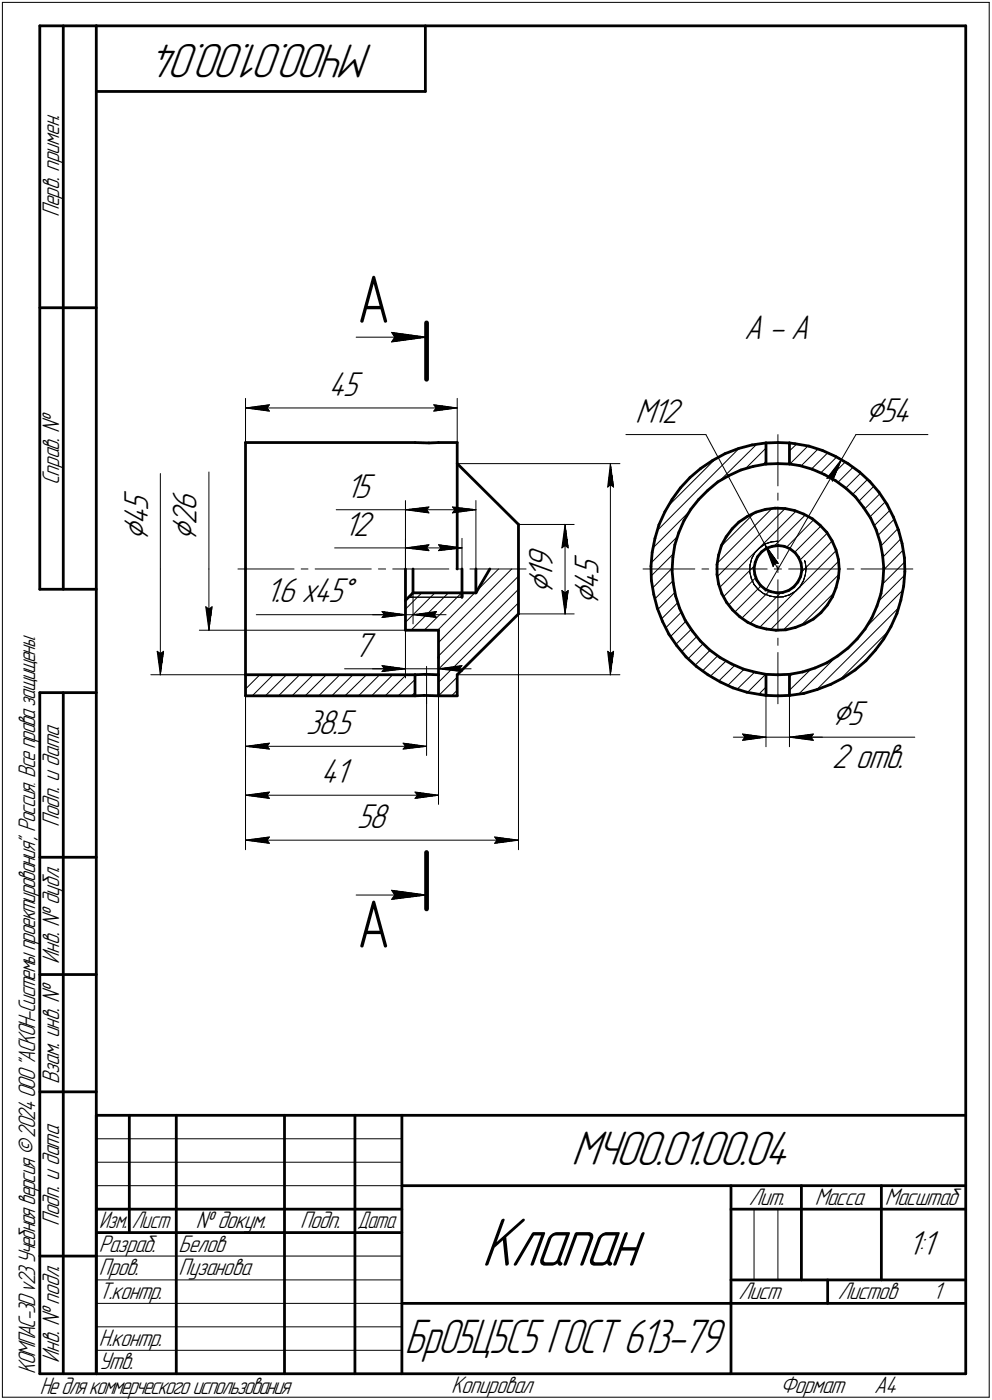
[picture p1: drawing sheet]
<svg xmlns="http://www.w3.org/2000/svg" width="211mm" height="298mm" viewBox="0 0 211 298" stroke-linecap="round" stroke-linejoin="round" font-family="sans-serif">
<g fill="none" stroke="#000" stroke-width=".21">
<path d="M.5 .5v297zM.5 .5h210zM210.5 .5v297zM75.8 71.8h15zM83.3 72.8l7.5-1zM83.3 70.8l.7 1zM83.3 70.8l7.5 1zM84 71.8l-.7 1zM52.2 86.9l5.1-.7zM52.2 86.9l5.1 .6zM52.2 86.9h45.1zM52.2 84.8v9.4z"/>
<path d="M56.8 86.9l.5 .6zM57.3 86.2l-.5 .7zM92.3 87.5l5-.6zM92.3 86.2l.5 .7zM92.3 86.2l5 .7zM92.8 86.9l-.5 .6zM97.3 98.7h34.6zM97.3 84.8v9.4zM129.9 98.7l.7 5zM129.9 98.7l-.6 5zM129.9 98.7v45zM133.2 92.5h17z"/>
<path d="M149.1 99.7l2.5-1.7zM150.2 92.5l12.5 23.4zM151.6 98l2.7-1.4zM154.3 96.6l2.8-1.1zM157.1 95.5l2.9-.8zM157.2 95.5l-17.3 17.4zM158.6 99.8l4.4-4.4zM160 94.7l3-.4zM163 98.2l-.7 .8zM165.5 92.5v11zM165.5 94.2l3.1 .2zM168 96l1.5-1.4z"/>
<path d="M168.1 98.8l3.8-3.8zM168.6 94.4l2.9 .5zM170.3 99.3l3.8-3.7zM171.5 94.9l2.9 .8zM172.6 99.9l3.6-3.5zM174.4 95.7l2.8 1.2zM177.2 96.9l2.6 1.4zM177.3 96.9l.7 .3zM178 97.2l2.5 1.5zM179.1 97.8l-2 4.6zM179.1 97.8l-3.2 4.1zM179.1 97.8l-16.3 28.1z"/>
<path d="M179.8 98.3l1 .6zM180.5 98.7l2.5 1.9zM182.1 92.5l-3 5.3zM182.1 92.5h15.3zM34.1 100.8v20.4zM44.4 100.5v20.7zM71.2 116.7h15.1zM71.5 108.5h14.8zM86.3 116.7l5-.7zM86.3 116.7l5 .6zM86.3 116.7h12zM86.3 114.6v6.6z"/>
<path d="M86.3 108.5l5-.6zM86.3 108.5l5 .7zM86.3 108.5h15zM86.3 106.6v14.6zM90.8 116.7l.5 .6zM90.8 108.5l.5 .7zM91.3 116l-.5 .7zM91.3 107.9l-.5 .6zM93.3 117.3l5-.6zM93.3 116l.5 .7zM93.3 116l5 .7zM93.8 116.7l-.5 .6z"/>
<path d="M96.3 109.2l5-.7zM96.3 107.9l.5 .6zM96.3 107.9l5 .6zM96.8 108.5l-.5 .7zM98.3 114.6v6.6zM101.3 106.6v14.6zM110.3 111.7h11.9zM119.5 116.7l.7-.5zM120.2 111.7l.7 5zM120.2 116.2l.7 .5zM120.2 111.7l-.7 5zM120.2 111.7v19z"/>
<path d="M129.3 103.7l.6-.5zM129.9 103.2l.7 .5zM138.6 119.8l5.5-5.5zM138.8 117.6l-.3 3zM138.9 116.7l7.9-7.9zM139.4 114.6l-.6 3zM140.2 111.8l-.8 2.8zM141.5 109l-1.3 2.8zM142.1 107.9l10-10.1zM143 106.3l-1.5 2.7zM144.8 103.9l-1.8 2.4zM146.8 101.7l2.3-2z"/>
<path d="M146.8 101.7l-2 2.2zM152.6 120l11.7-11.7zM153.1 102.4l7.9-7.7zM153.6 116.2l6.9-7zM159.9 119l-.3 1.3zM160.6 117.7l-.7 1.3zM161.6 116.7l1.2-.9zM161.6 116.7l-1 1zM162.7 115.9l2.9 4.1zM162.7 115.9l1.8 4.7zM162.7 115.9l2.8 5.3zM162.8 115.8l1.3-.4z"/>
<path d="M164.1 115.4l1.4-.2zM164.8 119.9l.8 .1zM164.8 119.9l-.3 .7zM164.8 116.2l6.6-6.6zM165.5 107.9v11.1zM165.5 105v1.5zM167 108.3l-14.3 14.5zM169.1 117.6l5.6-5.6zM170.2 119.3l5.8-5.8zM171.2 119.4l.1 .1zM171.3 119.5l.2 1.4zM173.1 110.7l-5.7 5.8z"/>
<path d="M174.7 100.7l3.4-3.4zM175.9 101.9l.9-.2zM176.6 101.6l3.2-3.2zM176.8 101.7l.3 .7zM177 115.2l-6.5 6.6zM177.9 117.3l-16.3 16.3zM178.3 102.7l3.2-3.2zM178.4 119.5l-14.5 14.6zM179.9 104l3.2-3.2zM182.7 106.8l3.2-3.3zM183 100.6l2.2 2zM184.6 102.1l-3.2 3.2z"/>
<path d="M185.1 110.1l3.3-3.3zM185.2 102.6l1.9 2.4zM186 111.9l3.4-3.3zM186.9 114l3.4-3.5zM187.1 105l1.7 2.4zM187.2 105.2l-3.2 3.2zM188.8 107.4l1.4 2.8zM190.2 110.2l1.1 2.8zM191.1 112.5l-3.6 3.7zM191.3 113l.7 2.9zM191.7 114.7l-3.8 3.9zM192 115.9l.4 3z"/>
<path d="M192.2 117.1l-4.2 4.2zM192.4 118.9l.1 3zM33.4 138.7l.7 5zM33.4 138.7l.7 .5zM34.1 139.2l.7-.5zM34.1 121.2v22.5zM34.8 138.7l-.7 5zM42.4 134.2h43.9zM43.8 129.2l.6 5zM43.8 129.2l.6 .5zM44.4 129.7l.7-.5zM44.4 121.2v13z"/>
<path d="M45.1 129.2l-.7 5zM50.6 121.2h12zM54.5 130.9h31.8zM64.1 121.2h1.4zM67.1 121.2h11.9zM79.2 130.9h7.1zM80.5 121.2h1.5zM81.3 130.2l5 .7zM81.3 130.2l.5 .7zM81.3 131.5l5-.6zM81.8 130.9l-.5 .6zM83.6 121.2h11.9z"/>
<path d="M86.3 134.2v10.2zM86.3 130.9h1.6zM86.3 127.8v5zM86.3 132.5l6.2-6.3zM86.3 129.7l3.4-3.5zM87 127.2h11.3zM87 127.2h.9zM87.5 134.2l7.9-8zM87.9 130.9l5 .6zM87.9 130.9l5-.7zM87.9 130.9h7zM87.9 126.2v6.6z"/>
<path d="M90.3 134.2l7.9-8zM92.4 130.9l.5 .6zM92.9 130.2l-.5 .7zM93.3 140v31.3zM93.3 140v4.4zM93.3 139.7l17-17zM97 121.2h1.5zM100 121.2h11.9zM101 126.2l-7.9 8zM106.1 121.2l-4.5 4.4zM108.9 121.2l-15.6 15.6zM110.3 130.7v50.2z"/>
<path d="M110.3 130.7h11.9zM119.5 125.7l.7 5zM119.5 125.7l.7 .5zM120.2 126.2l.7-.5zM120.9 125.7l-.7 5zM129.3 138.7l.6 5zM129.3 138.7l.6 .5zM129.9 139.2l.7-.5zM130.6 138.7l-.7 5zM136.8 121.2h11zM138.5 120.6l.1 3zM138.6 123.6l.5 3z"/>
<path d="M138.6 122.6l4.7-4.7zM139.1 126.6l.8 2.9zM139.3 127.6l3.9-3.9zM139.9 129.5l1.1 2.8zM140 129.8l3.6-3.6zM140.7 131.8l3.5-3.4zM141 132.3l1.3 2.7zM141.6 133.7l3.3-3.3zM142.3 135l1.7 2.5zM142.7 135.6l3.3-3.4zM143 121l-4.1 4.2zM143.8 137.2l3.3-3.2z"/>
<path d="M144 137.5l2 2.4zM145 138.8l3.3-3.2zM146 139.9l2.2 2zM149.4 121.2h1.4zM152.3 121.2h10.9zM153.2 125.1l16.2-16.3zM153.9 127.1l6.6-6.6zM156.3 130.4l5.7-5.7zM157.8 131.7l5.9-5.8zM159.5 121.8l.4 1.3zM159.6 120.3l-.1 1.5zM159.6 132.8l6.5-6.6z"/>
<path d="M159.9 123.1l.5 1.4zM160.4 124.5l1 1.1zM160.8 123l-5.8 5.9zM161.4 125.6l1.1 .8zM162.5 126.4l1.3 .5zM163.8 126.9l1.4 .3zM164.8 121.2h1.5zM165.2 127.2l1.4-.1zM165.5 138.9v11zM165.5 135.9v1.5zM165.5 123.4v11zM165.5 120.5v1.4z"/>
<path d="M166.6 127.1l1.4-.4zM167.8 121.2h10.9zM168 126.7l1.2-.8zM169.2 125.9l1-.9zM170.4 133.2l7.1-7zM170.9 123.7l-.7 1.3zM171.4 122.3l-.5 1.4zM171.5 120.9l-.1 1.4zM178.5 122.3l-11.8 11.8zM180.3 121.2h1.4zM183.2 121.2h11zM186.2 138.6l-2.1 2.2z"/>
<path d="M186.9 128l5.5-5.5zM187.8 124.4l4.6-4.7zM188 136.1l-1.8 2.5zM189.6 133.5l-1.6 2.6zM190.8 130.8l-1.2 2.7zM191.7 127.9l-.9 2.9zM192.1 125.6l-7.7 7.8zM192.3 125l-.6 2.9zM192.5 121.9l-.2 3.1zM32.1 143.7h20.1zM52.2 143.7v37.2zM52.2 143.7v27.6z"/>
<path d="M52.2 158.9l5.1-.7zM52.2 158.9l5.1 .6zM52.2 158.9h38.6zM52.2 148.2v12.7zM52.2 146.7l3.1-3zM52.2 143.9l.3-.2zM53.7 148.2l4.5-4.5zM56.5 148.2l4.5-4.5zM56.8 158.9l.5 .6zM57.3 158.2l-.5 .7zM59.3 148.2l4.5-4.5zM62.1 148.2l4.5-4.5z"/>
<path d="M64.9 148.2l4.5-4.5zM67.8 148.2l4.5-4.5zM70.6 148.2l4.5-4.5zM73.3 142.4h13zM73.4 148.2l4.6-4.5zM76.3 148.2l4.5-4.5zM79.1 148.2l4.5-4.5zM79.2 142.4h7.1zM81.3 141.7l5 .7zM81.3 141.7l.5 .7zM81.3 143l5-.6zM81.8 142.4l-.5 .6z"/>
<path d="M82 148.2l4.4-4.5zM84.8 148.2l3.5-3.5zM85.8 159.5l5-.6zM85.8 158.2l.5 .7zM85.8 158.2l5 .7zM86.3 142.4h7zM86.3 158.9l-.5 .6zM87.5 148.2l.8-.7zM90.8 141.9v8zM90.8 148.2v12.7zM93.3 142.4l5 .6zM93.3 142.4l5-.7z"/>
<path d="M93.3 142.4h6.9zM93.3 148.2l4-4zM93.3 145.3l17-16.9zM93.3 142.5l17-17zM96.1 148.2l1.2-1.2zM97.3 143.7h34.6zM97.8 142.4l.5 .6zM98.3 141.7l-.5 .7zM146.5 140.2l3.1-3.1zM147.9 141.6l3.2-3.2zM148.2 141.9l2.4 1.8zM149.4 142.9l3.3-3.2z"/>
<path d="M150.6 143.7l2.6 1.5zM151.1 144l3.3-3.2zM152.9 145l3.4-3.3zM153.2 145.2l2.8 1.3zM154.9 146l3.4-3.5zM156 146.5l2.9 .9zM156 157h7zM156.9 146.7l3.7-3.6zM158 156.3l5 .7zM158 156.3l.5 .7zM158 157.6l5-.6zM158.5 157l-.5 .6z"/>
<path d="M158.9 147.4l3 .5zM159.1 147.4l3.9-3.9zM161.5 147.8l1.5-1.5zM161.9 147.9l2.9 .3zM163 157h5zM163 148.1v10.9zM164.8 148.2l3.1-.1zM167.9 148.1l3-.4zM168 157l5.1 .6zM168 157l5.1-.7zM168 157h7zM168 148.1v10.9z"/>
<path d="M168 157h26.6zM168 147l4.4-4.3zM168.7 143.4l-.7 .7zM170 147.7l7.7-7.7zM170.9 147.7l2.9-.8zM172.6 157l.5 .6zM173.1 156.3l-.5 .7zM173.7 146.9l17.6-17.5zM173.8 146.9l2.8-1.1zM176.6 145.8l2.7-1.4zM178.7 144.7l10.4-10.3zM179.3 144.4l2.5-1.7z"/>
<path d="M181.8 142.7l2.3-1.9zM52.2 178.9l5.1-.7zM52.2 178.9l5.1 .7zM52.2 178.9h58.1zM52.2 169.3l5.1-.6zM52.2 169.3l5.1 .7zM52.2 169.3h41.1zM56.8 178.9l.5 .7zM56.8 169.3l.5 .7zM57.3 178.2l-.5 .7zM57.3 168.7l-.5 .6zM88.3 170l5-.7z"/>
<path d="M88.3 168.7l.5 .6zM88.3 168.7l5 .6zM88.8 169.3l-.5 .7zM105.2 179.6l5.1-.7zM105.2 178.2l.5 .7zM105.2 178.2l5.1 .7zM105.7 178.9l-.5 .7zM75.8 190.6h15zM83.3 191.5l7.5-.9zM83.3 189.6l.7 1zM83.3 189.6l7.5 1zM84 190.6l-.7 .9z"/>
<path d="M20.5 247.5h65zM20.5 252.5h65zM20.5 242.5h65zM160.4 257.5v15zM165.5 257.5v15zM20.5 267.5h65zM20.5 272.5h65zM20.5 277.5h65zM.5 297.5h210zM20.5 282.5h65zM20.5 287.5h65z"/>
</g>
<g fill="none" stroke="#000" stroke-width=".59">
<path d="M8.5 5.5v120zM8.5 5.5h12zM13.5 5.5v120zM20.5 5.5v287zM20.5 5.5h185zM20.5 19.5h70zM90.5 5.5v14zM205.5 5.5v287zM8.5 65.5h12zM52.2 94.2h36.1zM52.2 94.2v27zM88.3 94.2l3 .1z"/>
<path d="M91.3 94.3l2-.1zM93.3 94.2h4zM97.3 98.7l13 13zM97.3 94.2v27zM149.1 99.7l2.5-1.7zM151.6 98l2.7-1.4zM154.3 96.6l2.8-1.1zM157.1 95.5l2.9-.8zM160 94.7l3-.4zM160.3 99.3l2.7-.5zM163 94.3l2.5-.1zM163 98.8l2.5-.1z"/>
<path d="M163 94.3v4.5zM165.5 98.7l2.5 .1zM165.5 94.2l2.5 .1zM168 98.8l2.2 .3zM168 94.3l1.2 .2zM168 94.3v4.5zM169.2 94.5l2.9 .5zM170.2 99.1l2.6 .8zM172.1 95l2.9 .9zM172.8 99.9l2.5 1.1zM175 95.9l2.8 1.3zM177.8 97.2l2.6 1.5z"/>
<path d="M180.4 98.7l2.5 1.8zM110.3 111.7v9.5zM138.8 117.6l-.3 3zM139.4 114.6l-.6 3zM140.2 111.8l-.8 2.8zM141.5 109l-1.3 2.8zM143 106.3l-1.5 2.7zM143.2 118.7l-.2 2.8zM143.6 116l-.4 2.7zM144.4 113.4l-.8 2.6zM144.8 103.9l-1.8 2.4zM145.5 110.8l-1.1 2.6z"/>
<path d="M146.8 101.7l2.3-2zM146.8 101.7l-2 2.2zM147 108.5l-1.5 2.3zM148.7 106.3l-1.7 2.2zM150.6 104.4l2.1-1.8zM150.6 104.4l-1.9 1.9zM152.7 102.6l2.4-1.3zM152.9 118.2l-.3 2zM153.5 116.2l-.6 2zM154.5 114.3l-1 1.9zM155.1 101.3l2.5-1.2zM155.8 112.6l-1.3 1.7z"/>
<path d="M157.2 111.2l1.8-1.2zM157.2 111.2l-1.4 1.4zM157.6 100.1l2.7-.8zM159 110l1.9-.9zM160.7 119.7l-.3 1.4zM160.9 109.1l2-.6zM161.2 118.5l-.5 1.2zM162.1 117.5l1-.7zM162.1 117.5l-.9 1zM162.9 108.5l2-.3zM163.1 116.8l1.2-.5zM164.3 116.3l1.3-.1z"/>
<path d="M164.9 108.2l2.1 .1zM165.6 116.2l1.3 .1zM166.9 116.3l1.2 .5zM167 108.3l2.1 .4zM168.1 116.8l1.1 .9zM169.1 108.7l1.9 .8zM169.2 117.7l.7 1zM169.9 118.7l.5 1.2zM170.4 119.9l.2 1.3zM171 109.5l1.9 1zM172.9 110.5l1.6 1.3zM174.5 111.8l1.4 1.6z"/>
<path d="M175.3 101l2.5 1.4zM175.9 113.4l1.1 1.7zM177 115.1l.9 2zM177.8 102.4l2.2 1.6zM177.9 117.1l.5 2zM178.4 119.1l.2 2.1zM180 104l2 1.8zM182 105.8l1.7 2.2zM182.9 100.5l2.2 2zM183.7 108l1.6 2.3zM185.1 102.5l1.9 2.3zM185.3 110.3l1.1 2.6z"/>
<path d="M186.4 112.9l.9 2.6zM187 104.8l1.7 2.6zM187.3 115.5l.5 2.7zM187.8 118.2l.2 2.7zM188.7 107.4l1.4 2.7zM190.1 110.1l1.1 2.8zM191.2 112.9l.7 2.8zM191.9 115.7l.5 3.1zM192.4 118.8l.1 3zM8.5 125.5h12zM52.2 121.2v22.5zM86.3 134.2h7z"/>
<path d="M86.3 127.8v6.4zM86.3 121.2v6.6zM87.9 121.2v5zM87.9 126.2l-1.6 1.6zM87.9 126.2h10.4zM93.3 134.2v5.8zM93.3 140v3.7zM98.3 126.2v1zM98.3 121.2v5zM98.3 126.2h3zM101.3 121.2v5zM104.2 121.2l-2.9 5z"/>
<path d="M110.3 121.2v9.5zM138.5 120.6l.1 3zM138.6 123.6l.5 3zM139.1 126.6l.8 2.9zM139.9 129.5l1.1 2.8zM141 132.3l1.3 2.7zM142.3 135l1.7 2.5zM143 121.5l.3 2.7zM143.3 124.2l.5 2.7zM143.8 126.9l.8 2.6zM144 137.5l2 2.4zM144.6 129.5l1.2 2.6z"/>
<path d="M145.8 132.1l1.5 2.3zM146 139.9l2.2 2zM147.3 134.4l1.7 2.1zM149 136.5l2 1.9zM151 138.4l2.2 1.6zM152.6 120.2v2.1zM152.6 122.3l.3 2.1zM152.9 124.4l.7 2zM153.6 126.4l1 1.9zM154.6 128.3l1.3 1.6zM155.9 129.9l1.5 1.4zM157.4 131.3l1.7 1.2z"/>
<path d="M159.1 132.5l1.9 .9zM160.4 121.1l.2 1.2zM160.6 122.3l.4 1.2zM161 123.5l.8 1.1zM161 133.4l2.1 .5zM161.8 124.6l1 .9zM162.8 125.5l1.2 .5zM163.1 133.9l2 .3zM164 126l1.3 .2zM165.1 134.2l2.1-.1zM165.3 126.2h1.2zM166.5 126.2l1.3-.5z"/>
<path d="M167.2 134.1l2-.5zM167.8 125.7l1.1-.7zM169.2 133.6l2-.8zM169.8 124l-.9 1zM170.3 122.8l-.5 1.2zM170.6 121.5l-.3 1.3zM170.6 121.2v.3zM171.2 132.8l1.9-1zM173.1 131.8l1.6-1.3zM176 128.9l-1.3 1.6zM177.1 127.1l-1.1 1.8zM177.9 125.1l-.8 2z"/>
<path d="M178.2 139.7l2.2-1.7zM178.4 123.1l-.5 2zM178.6 121.2l-.2 1.9zM180.4 138l2-1.9zM184.1 133.9l-1.7 2.2zM185.5 131.6l-1.4 2.3zM186.3 138.4l-2.1 2.3zM186.6 129l-1.1 2.6zM187.5 126.4l-.9 2.6zM187.9 123.7l-.4 2.7zM188 120.9l-.1 2.8zM188 136.1l-1.7 2.3z"/>
<path d="M189.6 133.4l-1.6 2.7zM190.8 130.6l-1.2 2.8zM191.7 127.8l-.9 2.8zM192.3 124.8l-.6 3zM192.5 121.8l-.2 3zM8.5 147.5v145zM8.5 147.5h12zM13.5 147.5v145zM52.2 143.7v4.5zM52.2 143.7h36.1zM52.2 148.2h36.1zM88.3 148.2l2-.1z"/>
<path d="M88.3 143.7l2.2-.1zM88.3 143.7v4.5zM90.3 148.1l3 .1zM90.5 143.6l2.8 .1zM93.3 148.2h4zM93.3 143.7v4.5zM97.3 143.7v4.5zM97.3 143.7l13-13zM148.2 141.9l2.4 1.8zM150.6 143.7l2.6 1.5zM153.2 140l2.5 1.4zM153.2 145.2l2.8 1.3z"/>
<path d="M155.7 141.4l2.5 1.1zM156 146.5l2.9 .9zM158.2 142.5l2.7 .7zM158.9 147.4l3 .5zM160.9 143.2l2.1 .4zM161.9 147.9l1.1 .2zM163 148.1l2.5 .1zM163 143.6l2.5 .1zM163 143.6v4.5zM165.5 143.7l2.5-.1zM165.5 148.2l2.5-.1zM168 143.6v4.5z"/>
<path d="M168 143.6l2.8-.5zM168 148.1l3-.4zM170.8 143.1l2.6-.9zM171 147.7l2.9-.9zM173.4 142.2l2.5-1.1zM173.9 146.8l2.9-1.1zM175.9 141.1l2.3-1.4zM176.8 145.7l2.6-1.3zM179.4 144.4l2.5-1.7zM181.9 142.7l2.3-2zM8.5 182.5h12zM8.5 207.5h12z"/>
<path d="M8.5 232.5h12zM20.5 237.5h185zM20.5 237.5v55zM27.5 237.5v25zM37.5 237.5v55zM60.5 237.5v55zM75.5 237.5v55zM85.5 237.5v55zM20.5 257.5h65zM85.5 252.5h120zM155.5 252.5v40zM155.5 257.5h15z"/>
<path d="M170.5 252.5v20zM170.5 257.5h35zM187.5 252.5v20zM8.5 267.5h12zM20.5 262.5h65zM85.5 277.5h70zM155.5 277.5h50zM155.5 272.5h50zM176.1 272.5v5zM8.5 292.5h12zM20.5 292.5h185z"/>
</g>
<g fill="#000" stroke="#000" stroke-width=".21">
<path d="M83.4 70.9h.6zM83.5 71h1.1zM83.5 71h1.7zM83.6 71.1h2.3zM83.7 71.2h2.7zM83.7 71.3h3.3zM83.7 71.4h4zM83.8 71.5h4.5zM83.8 71.5h5.1zM83.9 71.6h5.7zM84 71.7h6.2z"/>
<path d="M84 71.8h6.8zM84 71.9h6.2zM83.9 72h5.7zM83.8 72.1h5.1zM83.8 72.1h4.5zM83.7 72.2h4zM83.7 72.3h3.3zM83.7 72.4h2.7zM83.6 72.5h2.3zM83.5 72.6h1.7zM83.5 72.6h1.1zM83.4 72.7h.6z"/>
<path d="M52.2 86.9h4.6zM52.9 87h4zM53.5 87h3.5zM54.2 87.1h2.9zM54.8 87.2h2.3zM55.5 87.3h1.6zM56 87.4h1.2zM56.7 87.5h.6z"/>
<path d="M56.7 86.3h.6zM56 86.4h1.2zM55.5 86.4h1.6zM54.8 86.5h2.3zM54.2 86.6h2.9zM53.5 86.7h3.5zM52.9 86.8h4z"/>
<path d="M92.4 86.3h.6zM92.5 86.4h1.1zM92.5 86.4h1.7zM92.5 86.5h2.3zM92.6 86.6h2.8zM92.7 86.7h3.4zM92.8 86.8h3.9z"/>
<path d="M92.8 86.9h4.5zM92.8 87h3.9zM92.7 87h3.4zM92.6 87.1h2.8zM92.5 87.2h2.3zM92.5 87.3h1.7zM92.5 87.4h1.1zM92.4 87.5h.6z"/>
<path d="M129.7 100.2h.2zM129.7 100.2h.2zM129.7 100.3h.2zM129.7 100.4h.2zM129.7 100.5h.2zM129.7 100.6h.2zM129.7 100.7h.2zM129.7 100.8h.2zM129.7 100.8h.2zM129.6 100.9h.3zM129.6 101h.3zM129.6 101.1h.3zM129.6 101.2h.3zM129.6 101.3h.3zM129.6 101.3h.3zM129.6 101.4h.3zM129.6 101.5h.3zM129.5 101.6h.4zM129.5 101.7h.4zM129.5 101.8h.4zM129.5 101.9h.4zM129.5 101.9h.4zM129.5 102h.4zM129.5 102.1h.4zM129.5 102.2h.4zM129.5 102.3h.4zM129.5 102.4h.4zM129.5 102.4h.4zM129.5 102.5h.4zM129.5 102.6h.4zM129.5 102.7h.4zM129.5 102.8h.4zM129.5 102.9h.4zM129.5 103h.4zM129.4 103h.5zM129.4 103.1h.5zM129.4 103.2h.5zM129.4 103.3h.4zM129.4 103.4h.3zM129.4 103.5h.2zM129.4 103.5h.1z"/>
<path d="M129.9 99.4h.1zM129.9 99.5h.1zM129.9 99.6h.1zM129.9 99.7h.1zM129.9 99.7h.1zM129.9 99.8h.1zM129.9 99.9h.1zM129.9 100h.2zM129.9 100.1h.2zM129.9 100.2h.2zM129.9 100.2h.2zM129.9 100.3h.2zM129.9 100.4h.2zM129.9 100.5h.2zM129.9 100.6h.2zM129.9 100.7h.3zM129.9 100.8h.3zM129.9 100.8h.3zM129.9 100.9h.3zM129.9 101h.3zM129.9 101.1h.3zM129.9 101.2h.3zM129.9 101.3h.4zM129.9 101.3h.4zM129.9 101.4h.4zM129.9 101.5h.4zM129.9 101.6h.4zM129.9 101.7h.4zM129.9 101.8h.4zM129.9 101.9h.5zM129.9 101.9h.5zM129.9 102h.5zM129.9 102.1h.5zM129.9 102.2h.5zM129.9 102.3h.5zM129.9 102.4h.5zM129.9 102.4h.5zM129.9 102.5h.6zM129.9 102.6h.6zM129.9 102.7h.6zM129.9 102.8h.6zM129.9 102.9h.6zM129.9 103h.6zM129.9 103h.6zM129.9 103.1h.7zM129.9 103.2h.7zM130 103.3h.6zM130.1 103.4h.5zM130.2 103.5h.4zM130.4 103.5h.2z"/>
<path d="M178.6 98.5h.1zM178.5 98.6h.1zM178.4 98.7h.2zM178.3 98.8h.2zM178.2 98.9h.3zM178.2 99h.2zM178.1 99.1h.3zM178.1 99.1h.2zM178 99.2h.3zM178 99.3h.2zM177.9 99.4h.2zM177.8 99.5h.3zM177.7 99.6h.4zM177.7 99.7h.4zM177.6 99.7h.4zM177.5 99.8h.4zM177.5 99.9h.4zM177.4 100h.4zM177.4 100.1h.4zM177.3 100.2h.4zM177.2 100.2h.4zM177.1 100.3h.5zM177.1 100.4h.4zM177 100.5h.5zM177 100.6h.5zM176.9 100.7h.6zM176.9 100.8h.5zM176.8 100.8h.5zM176.7 100.9h.6zM176.6 101h.6zM176.5 101.1h.7zM176.5 101.2h.6zM176.4 101.3h.6zM176.4 101.3h.6zM176.3 101.4h.7zM176.3 101.5h.7zM176.2 101.6h.7zM176.1 101.7h.7zM176 101.8h.4z"/>
<path d="M178.7 98.4h.2zM178.6 98.6h.2zM178.6 98.7h.1zM178.5 98.8h.1zM178.5 98.9h.1zM178.4 99h.2zM178.4 99.1h.2zM178.3 99.1h.3zM178.3 99.2h.2zM178.2 99.3h.3zM178.1 99.4h.4zM178.1 99.5h.3zM178.1 99.6h.3zM178.1 99.7h.2zM178 99.7h.3zM177.9 99.8h.3zM177.9 99.9h.3zM177.8 100h.4zM177.8 100.1h.3zM177.7 100.2h.4zM177.6 100.2h.5zM177.6 100.3h.5zM177.5 100.4h.6zM177.5 100.5h.5zM177.5 100.6h.5zM177.5 100.7h.4zM177.4 100.8h.5zM177.3 100.8h.5zM177.3 100.9h.5zM177.2 101h.6zM177.2 101.1h.5zM177.1 101.2h.6zM177 101.3h.6zM177 101.3h.6zM177 101.4h.6zM177 101.5h.5zM176.9 101.6h.6zM176.8 101.7h.7zM176.9 101.8h.6zM176.9 101.9h.5zM177 101.9h.4zM177 102h.4zM177 102.1h.3zM177 102.2h.3z"/>
<path d="M86.3 116.7h4.5zM87 116.8h3.8zM87.7 116.8h3.2zM88.5 116.9h2.5zM89.2 117h1.9zM89.9 117.1h1.3zM90.6 117.2h.7z"/>
<path d="M86.3 108.5h4.5zM87 108.6h3.8zM87.5 108.7h3.4zM88.2 108.8h2.8zM88.8 108.9h2.2zM89.4 109h1.7zM90.1 109.1h1.1zM90.7 109.1h.6z"/>
<path d="M90.6 108h.7zM89.9 108.1h1.3zM89.2 108.2h1.9zM88.5 108.3h2.5zM87.7 108.4h3.2zM87 108.5h3.8z"/>
<path d="M90.7 116.1h.6zM90.1 116.2h1.1zM89.4 116.2h1.7zM88.8 116.3h2.2zM88.2 116.4h2.8zM87.5 116.5h3.4zM87 116.6h3.8z"/>
<path d="M93.4 116.1h.6zM93.5 116.2h1.1zM93.6 116.2h1.6zM93.6 116.3h2.2zM93.6 116.4h2.8zM93.7 116.5h3.4zM93.8 116.6h3.9z"/>
<path d="M93.8 116.7h4.5zM93.8 116.8h3.8zM93.7 116.8h3.2zM93.6 116.9h2.6zM93.6 117h1.9zM93.5 117.1h1.2zM93.4 117.2h.7z"/>
<path d="M96.4 108h.6zM96.4 108.1h1.3zM96.5 108.2h2zM96.6 108.3h2.5zM96.7 108.4h3.2zM96.8 108.5h3.8z"/>
<path d="M96.8 108.5h4.5zM96.8 108.6h3.9zM96.7 108.7h3.4zM96.6 108.8h2.8zM96.5 108.9h2.3zM96.5 109h1.7zM96.4 109.1h1.1zM96.4 109.1h.5z"/>
<path d="M120.1 112.9h.1zM120.1 113h.1zM120.1 113.1h.1zM120.1 113.2h.1zM120.1 113.3h.1zM120.1 113.4h.1zM120.1 113.5h.1zM120.1 113.5h.1zM120 113.6h.2zM120 113.7h.2zM120 113.8h.2zM120 113.9h.2zM120 114h.2zM120 114h.2zM120 114.1h.2zM119.9 114.2h.3zM119.9 114.3h.3zM119.9 114.4h.3zM119.9 114.5h.3zM119.9 114.6h.3zM119.9 114.6h.3zM119.9 114.7h.3zM119.8 114.8h.4zM119.8 114.9h.4zM119.8 115h.4zM119.8 115.1h.4zM119.8 115.1h.4zM119.8 115.2h.4zM119.8 115.3h.4zM119.8 115.4h.4zM119.7 115.5h.5zM119.7 115.6h.5zM119.7 115.7h.5zM119.7 115.7h.5zM119.7 115.8h.5zM119.7 115.9h.5zM119.7 116h.5zM119.6 116.1h.6zM119.6 116.2h.6zM119.6 116.2h.5zM119.6 116.3h.5zM119.6 116.4h.3zM119.6 116.5h.2z"/>
<path d="M120.2 112.4h.2zM120.2 112.4h.2zM120.2 112.5h.2zM120.2 112.6h.2zM120.2 112.7h.2zM120.2 112.8h.2zM120.2 112.9h.2zM120.2 112.9h.3zM120.2 113h.3zM120.2 113.1h.3zM120.2 113.2h.3zM120.2 113.3h.3zM120.2 113.4h.3zM120.2 113.5h.3zM120.2 113.5h.3zM120.2 113.6h.4zM120.2 113.7h.4zM120.2 113.8h.4zM120.2 113.9h.4zM120.2 114h.4zM120.2 114h.4zM120.2 114.1h.4zM120.2 114.2h.4zM120.2 114.3h.4zM120.2 114.4h.4zM120.2 114.5h.4zM120.2 114.6h.4zM120.2 114.6h.4zM120.2 114.7h.4zM120.2 114.8h.5zM120.2 114.9h.5zM120.2 115h.5zM120.2 115.1h.5zM120.2 115.1h.5zM120.2 115.2h.5zM120.2 115.3h.5zM120.2 115.4h.5zM120.2 115.5h.6zM120.2 115.6h.6zM120.2 115.7h.6zM120.2 115.7h.6zM120.2 115.8h.6zM120.2 115.9h.6zM120.2 116h.6zM120.2 116.1h.7zM120.2 116.2h.7zM120.4 116.2h.5zM120.5 116.3h.4zM120.6 116.4h.3zM120.7 116.5h.2z"/>
<path d="M163 116.6h.2zM163.1 116.8h.1zM163.2 116.9h.1zM163.2 117h.1zM163.2 117.1h.2zM163.2 117.2h.2zM163.2 117.3h.3zM163.3 117.3h.3zM163.3 117.4h.3zM163.4 117.5h.3zM163.4 117.6h.3zM163.4 117.7h.3zM163.5 117.8h.2zM163.5 117.9h.3zM163.5 117.9h.3zM163.6 118h.3zM163.6 118.1h.3zM163.7 118.2h.3zM163.7 118.3h.3zM163.7 118.4h.4zM163.7 118.4h.4zM163.7 118.5h.5zM163.7 118.6h.6zM163.8 118.7h.5zM163.8 118.8h.5zM163.9 118.9h.4zM163.9 119h.5zM163.9 119h.5zM164 119.1h.5zM164 119.2h.5zM164 119.3h.6zM164.1 119.4h.5zM164.1 119.5h.6zM164.2 119.5h.5zM164.2 119.6h.6zM164.2 119.7h.6zM164.3 119.8h.5zM164.3 119.9h.5zM164.3 120h.5zM164.3 120.1h.5zM164.3 120.1h.5zM164.4 120.2h.4zM164.4 120.3h.3zM164.4 120.4h.3z"/>
<path d="M163.2 116.7h.1zM163.2 116.8h.2zM163.2 116.8h.2zM163.3 116.9h.2zM163.3 117h.3zM163.4 117.1h.2zM163.4 117.2h.3zM163.5 117.3h.2zM163.6 117.3h.2zM163.6 117.4h.2zM163.7 117.5h.2zM163.7 117.6h.3zM163.7 117.7h.3zM163.7 117.8h.4zM163.8 117.9h.4zM163.8 117.9h.4zM163.9 118h.4zM163.9 118.1h.4zM164 118.2h.4zM164 118.3h.4zM164.1 118.4h.4zM164.1 118.4h.5zM164.2 118.5h.4zM164.3 118.6h.4zM164.3 118.7h.5zM164.3 118.8h.5zM164.3 118.9h.5zM164.4 119h.5zM164.4 119h.6zM164.5 119.1h.5zM164.5 119.2h.6zM164.6 119.3h.6zM164.6 119.4h.7zM164.7 119.5h.6zM164.7 119.5h.7zM164.8 119.6h.6zM164.8 119.7h.6zM164.8 119.8h.7zM164.8 119.9h.8z"/>
<path d="M33.5 138.9h.2zM33.5 138.9h.3zM33.5 139h.5zM33.5 139.1h.5zM33.5 139.2h.6zM33.5 139.3h.6zM33.6 139.4h.5zM33.6 139.4h.5zM33.6 139.5h.5zM33.6 139.6h.5zM33.6 139.7h.5zM33.6 139.8h.5zM33.6 139.9h.5zM33.7 140h.4zM33.7 140h.4zM33.7 140.1h.4zM33.7 140.2h.4zM33.7 140.3h.4zM33.7 140.4h.4zM33.7 140.5h.4zM33.7 140.5h.4zM33.8 140.6h.3zM33.8 140.7h.3zM33.8 140.8h.3zM33.8 140.9h.3zM33.8 141h.3zM33.8 141.1h.3zM33.8 141.1h.3zM33.9 141.2h.2zM33.9 141.3h.2zM33.9 141.4h.2zM33.9 141.5h.2zM33.9 141.6h.2zM33.9 141.6h.2zM33.9 141.7h.2zM34 141.8h.1zM34 141.9h.1zM34 142h.1zM34 142.1h.1zM34 142.2h.1zM34 142.2h.1zM34 142.3h.1zM34 142.4h.1z"/>
<path d="M34.6 138.9h.2zM34.5 138.9h.3zM34.4 139h.4zM34.3 139.1h.5zM34.1 139.2h.7zM34.1 139.3h.7zM34.1 139.4h.6zM34.1 139.4h.6zM34.1 139.5h.6zM34.1 139.6h.6zM34.1 139.7h.6zM34.1 139.8h.6zM34.1 139.9h.6zM34.1 140h.5zM34.1 140h.5zM34.1 140.1h.5zM34.1 140.2h.5zM34.1 140.3h.5zM34.1 140.4h.5zM34.1 140.5h.5zM34.1 140.5h.5zM34.1 140.6h.4zM34.1 140.7h.4zM34.1 140.8h.4zM34.1 140.9h.4zM34.1 141h.4zM34.1 141.1h.4zM34.1 141.1h.4zM34.1 141.2h.4zM34.1 141.3h.4zM34.1 141.4h.4zM34.1 141.5h.4zM34.1 141.6h.4zM34.1 141.6h.4zM34.1 141.7h.4zM34.1 141.8h.3zM34.1 141.9h.3zM34.1 142h.3zM34.1 142.1h.3zM34.1 142.2h.3zM34.1 142.2h.3zM34.1 142.3h.3zM34.1 142.4h.3zM34.1 142.5h.2zM34.1 142.6h.2zM34.1 142.7h.2zM34.1 142.7h.2zM34.1 142.8h.2zM34.1 142.9h.2zM34.1 143h.2z"/>
<path d="M43.9 129.4h.1zM43.9 129.5h.2zM43.9 129.5h.4zM43.9 129.6h.5zM43.9 129.7h.5zM43.9 129.8h.5zM43.9 129.9h.5zM43.9 130h.5zM43.9 130h.5zM43.9 130.1h.5zM43.9 130.2h.5zM43.9 130.3h.5zM43.9 130.4h.5zM44 130.5h.4zM44 130.6h.4zM44 130.6h.4zM44 130.7h.4zM44 130.8h.4zM44 130.9h.4zM44 131h.4zM44 131.1h.4zM44.1 131.1h.3zM44.1 131.2h.3zM44.1 131.3h.3zM44.1 131.4h.3zM44.1 131.5h.3zM44.1 131.6h.3zM44.1 131.7h.3zM44.2 131.7h.2zM44.2 131.8h.2zM44.2 131.9h.2zM44.2 132h.2zM44.2 132.1h.2zM44.2 132.2h.2zM44.2 132.2h.2zM44.3 132.3h.1zM44.3 132.4h.1zM44.3 132.5h.1zM44.3 132.6h.1zM44.3 132.7h.1zM44.3 132.8h.1zM44.3 132.8h.1zM44.3 132.9h.1z"/>
<path d="M45 129.4h.1zM44.8 129.5h.3zM44.7 129.5h.4zM44.6 129.6h.5zM44.4 129.7h.7zM44.4 129.8h.7zM44.4 129.9h.6zM44.4 130h.6zM44.4 130h.6zM44.4 130.1h.6zM44.4 130.2h.6zM44.4 130.3h.6zM44.4 130.4h.6zM44.4 130.5h.6zM44.4 130.6h.6zM44.4 130.6h.6zM44.4 130.7h.6zM44.4 130.8h.6zM44.4 130.9h.6zM44.4 131h.6zM44.4 131.1h.6zM44.4 131.1h.5zM44.4 131.2h.5zM44.4 131.3h.5zM44.4 131.4h.5zM44.4 131.5h.5zM44.4 131.6h.5zM44.4 131.7h.5zM44.4 131.7h.4zM44.4 131.8h.4zM44.4 131.9h.4zM44.4 132h.4zM44.4 132.1h.4zM44.4 132.2h.4zM44.4 132.2h.4zM44.4 132.3h.3zM44.4 132.4h.3zM44.4 132.5h.3zM44.4 132.6h.3zM44.4 132.7h.3zM44.4 132.8h.3zM44.4 132.8h.3zM44.4 132.9h.3zM44.4 133h.2zM44.4 133.1h.2zM44.4 133.2h.2zM44.4 133.3h.2zM44.4 133.3h.2zM44.4 133.4h.2zM44.4 133.5h.2z"/>
<path d="M81.4 130.3h.6zM81.4 130.4h1.1zM81.5 130.5h1.7zM81.5 130.6h2.3zM81.6 130.6h2.8zM81.7 130.7h3.4zM81.8 130.8h3.9z"/>
<path d="M81.8 130.9h4.5zM81.8 131h3.8zM81.7 131.1h3.2zM81.6 131.1h2.6zM81.5 131.2h2zM81.4 131.3h1.3zM81.4 131.4h.6z"/>
<path d="M87.9 130.9h4.5zM88.6 131h3.9zM89.3 131.1h3.2zM90.1 131.1h2.5zM90.8 131.2h1.9zM91.5 131.3h1.3zM92.2 131.4h.7z"/>
<path d="M92.3 130.3h.6zM91.7 130.4h1.1zM91 130.5h1.7zM90.4 130.6h2.2zM89.8 130.6h2.8zM89.2 130.7h3.3zM88.6 130.8h3.9z"/>
<path d="M119.6 125.9h.2zM119.6 126h.3zM119.6 126.1h.5zM119.6 126.2h.5zM119.6 126.2h.6zM119.6 126.3h.6zM119.7 126.4h.5zM119.7 126.5h.5zM119.7 126.6h.5zM119.7 126.7h.5zM119.7 126.7h.5zM119.7 126.8h.5zM119.7 126.9h.5zM119.8 127h.4zM119.8 127.1h.4zM119.8 127.2h.4zM119.8 127.3h.4zM119.8 127.3h.4zM119.8 127.4h.4zM119.8 127.5h.4zM119.8 127.6h.4zM119.9 127.7h.3zM119.9 127.8h.3zM119.9 127.8h.3zM119.9 127.9h.3zM119.9 128h.3zM119.9 128.1h.3zM119.9 128.2h.3zM120 128.3h.2zM120 128.4h.2zM120 128.4h.2zM120 128.5h.2zM120 128.6h.2zM120 128.7h.2zM120 128.8h.2zM120.1 128.9h.1zM120.1 128.9h.1zM120.1 129h.1zM120.1 129.1h.1zM120.1 129.2h.1zM120.1 129.3h.1zM120.1 129.4h.1zM120.1 129.5h.1z"/>
<path d="M120.7 125.9h.2zM120.6 126h.3zM120.5 126.1h.4zM120.4 126.2h.5zM120.2 126.2h.7zM120.2 126.3h.7zM120.2 126.4h.6zM120.2 126.5h.6zM120.2 126.6h.6zM120.2 126.7h.6zM120.2 126.7h.6zM120.2 126.8h.6zM120.2 126.9h.6zM120.2 127h.5zM120.2 127.1h.5zM120.2 127.2h.5zM120.2 127.3h.5zM120.2 127.3h.5zM120.2 127.4h.5zM120.2 127.5h.5zM120.2 127.6h.5zM120.2 127.7h.4zM120.2 127.8h.4zM120.2 127.8h.4zM120.2 127.9h.4zM120.2 128h.4zM120.2 128.1h.4zM120.2 128.2h.4zM120.2 128.3h.4zM120.2 128.4h.4zM120.2 128.4h.4zM120.2 128.5h.4zM120.2 128.6h.4zM120.2 128.7h.4zM120.2 128.8h.4zM120.2 128.9h.3zM120.2 128.9h.3zM120.2 129h.3zM120.2 129.1h.3zM120.2 129.2h.3zM120.2 129.3h.3zM120.2 129.4h.3zM120.2 129.5h.3zM120.2 129.5h.2zM120.2 129.6h.2zM120.2 129.7h.2zM120.2 129.8h.2zM120.2 129.9h.2zM120.2 130h.2zM120.2 130h.2z"/>
<path d="M129.4 138.9h.1zM129.4 138.9h.2zM129.4 139h.3zM129.4 139.1h.4zM129.4 139.2h.5zM129.4 139.3h.5zM129.4 139.4h.5zM129.5 139.4h.4zM129.5 139.5h.4zM129.5 139.6h.4zM129.5 139.7h.4zM129.5 139.8h.4zM129.5 139.9h.4zM129.5 140h.4zM129.5 140h.4zM129.5 140.1h.4zM129.5 140.2h.4zM129.5 140.3h.4zM129.5 140.4h.4zM129.5 140.5h.4zM129.5 140.5h.4zM129.5 140.6h.4zM129.5 140.7h.4zM129.5 140.8h.4zM129.6 140.9h.3zM129.6 141h.3zM129.6 141.1h.3zM129.6 141.1h.3zM129.6 141.2h.3zM129.6 141.3h.3zM129.6 141.4h.3zM129.6 141.5h.3zM129.7 141.6h.2zM129.7 141.6h.2zM129.7 141.7h.2zM129.7 141.8h.2zM129.7 141.9h.2zM129.7 142h.2zM129.7 142.1h.2zM129.7 142.2h.2zM129.7 142.2h.2z"/>
<path d="M130.4 138.9h.2zM130.2 138.9h.4zM130.1 139h.5zM130 139.1h.6zM129.9 139.2h.7zM129.9 139.3h.7zM129.9 139.4h.6zM129.9 139.4h.6zM129.9 139.5h.6zM129.9 139.6h.6zM129.9 139.7h.6zM129.9 139.8h.6zM129.9 139.9h.6zM129.9 140h.5zM129.9 140h.5zM129.9 140.1h.5zM129.9 140.2h.5zM129.9 140.3h.5zM129.9 140.4h.5zM129.9 140.5h.5zM129.9 140.5h.5zM129.9 140.6h.4zM129.9 140.7h.4zM129.9 140.8h.4zM129.9 140.9h.4zM129.9 141h.4zM129.9 141.1h.4zM129.9 141.1h.4zM129.9 141.2h.3zM129.9 141.3h.3zM129.9 141.4h.3zM129.9 141.5h.3zM129.9 141.6h.3zM129.9 141.6h.3zM129.9 141.7h.3zM129.9 141.8h.2zM129.9 141.9h.2zM129.9 142h.2zM129.9 142.1h.2zM129.9 142.2h.2zM129.9 142.2h.2zM129.9 142.3h.2zM129.9 142.4h.2zM129.9 142.5h.1zM129.9 142.6h.1zM129.9 142.7h.1zM129.9 142.7h.1zM129.9 142.8h.1zM129.9 142.9h.1zM129.9 143h.1z"/>
<path d="M52.2 158.9h4.6zM53 159h3.9zM53.8 159.1h3.2zM54.4 159.2h2.7zM55.2 159.3h1.9zM55.9 159.3h1.3zM56.6 159.4h.7z"/>
<path d="M56.7 158.3h.6zM56 158.4h1.2zM55.5 158.5h1.6zM54.8 158.6h2.3zM54.2 158.7h2.9zM53.5 158.7h3.5zM52.9 158.8h4z"/>
<path d="M81.4 141.8h.6zM81.4 141.9h1.1zM81.5 142h1.7zM81.5 142.1h2.3zM81.6 142.2h2.8zM81.7 142.2h3.4zM81.8 142.3h3.9z"/>
<path d="M81.8 142.4h4.5zM81.8 142.5h3.8zM81.7 142.6h3.2zM81.6 142.7h2.6zM81.5 142.7h2zM81.4 142.8h1.3zM81.4 142.9h.6z"/>
<path d="M85.9 158.3h.5zM85.9 158.4h1.1zM86 158.5h1.7zM86 158.6h2.3zM86.1 158.7h2.8zM86.2 158.7h3.4zM86.3 158.8h3.9z"/>
<path d="M86.3 158.9h4.5zM86.3 159h3.8zM86.2 159.1h3.2zM86.1 159.2h2.5zM86 159.3h2zM85.9 159.3h1.3zM85.9 159.4h.6z"/>
<path d="M93.3 142.4h4.5zM94.1 142.5h3.8zM94.7 142.6h3.3zM95.5 142.7h2.5zM96.2 142.7h1.9zM96.9 142.8h1.3zM97.6 142.9h.7z"/>
<path d="M97.7 141.8h.6zM97.1 141.9h1.1zM96.4 142h1.7zM95.8 142.1h2.2zM95.2 142.2h2.8zM94.6 142.2h3.4zM94 142.3h3.9z"/>
<path d="M158.1 156.4h.6zM158.2 156.5h1.1zM158.2 156.5h1.7zM158.2 156.6h2.3zM158.3 156.7h2.8zM158.4 156.8h3.4zM158.5 156.9h3.9z"/>
<path d="M158.5 157h4.5zM158.5 157.1h3.9zM158.4 157.1h3.4zM158.3 157.2h2.8zM158.2 157.3h2.3zM158.2 157.4h1.7zM158.2 157.5h1.1zM158.1 157.6h.6z"/>
<path d="M168 157h4.6zM168.7 157.1h3.9zM169.2 157.1h3.5zM169.9 157.2h2.9zM170.5 157.3h2.3zM171.2 157.4h1.7zM171.8 157.5h1.2zM172.5 157.6h.6z"/>
<path d="M172.5 156.4h.6zM171.8 156.5h1.2zM171.2 156.5h1.7zM170.5 156.6h2.3zM169.9 156.7h2.9zM169.2 156.8h3.5zM168.7 156.9h3.9z"/>
<path d="M52.2 178.9h4.6zM52.9 179h4zM53.5 179.1h3.5zM54.2 179.2h2.9zM54.8 179.2h2.3zM55.5 179.3h1.6zM56 179.4h1.2zM56.7 179.5h.6z"/>
<path d="M52.2 169.3h4.6zM52.9 169.4h4zM53.5 169.5h3.5zM54.2 169.6h2.9zM54.8 169.7h2.3zM55.5 169.8h1.6zM56 169.8h1.2zM56.7 169.9h.6z"/>
<path d="M56.7 178.3h.6zM56 178.4h1.2zM55.5 178.5h1.6zM54.8 178.6h2.3zM54.2 178.6h2.9zM53.5 178.7h3.5zM52.9 178.8h4z"/>
<path d="M56.7 168.7h.6zM56 168.8h1.2zM55.5 168.9h1.6zM54.8 169h2.3zM54.2 169.1h2.9zM53.5 169.2h3.5zM52.9 169.2h4z"/>
<path d="M88.4 168.7h.6zM88.5 168.8h1.1zM88.6 168.9h1.7zM88.6 169h2.2zM88.6 169.1h2.8zM88.7 169.2h3.4zM88.8 169.2h3.9z"/>
<path d="M88.8 169.3h4.5zM88.8 169.4h3.9zM88.7 169.5h3.4zM88.6 169.6h2.8zM88.6 169.7h2.2zM88.6 169.8h1.7zM88.5 169.8h1.1zM88.4 169.9h.6z"/>
<path d="M105.3 178.3h.6zM105.4 178.4h1.1zM105.5 178.5h1.7zM105.5 178.6h2.3zM105.6 178.6h2.9zM105.7 178.7h3.4zM105.7 178.8h4z"/>
<path d="M105.7 178.9h4.6zM105.7 179h4zM105.7 179.1h3.4zM105.6 179.2h2.9zM105.5 179.2h2.3zM105.5 179.3h1.7zM105.4 179.4h1.1zM105.3 179.5h.6z"/>
<path d="M83.4 189.7h.6zM83.5 189.7h1.1zM83.5 189.8h1.7zM83.6 189.9h2.3zM83.7 190h2.7zM83.7 190.1h3.3zM83.7 190.2h4zM83.8 190.2h4.5zM83.8 190.3h5.1zM83.9 190.4h5.7zM84 190.5h6.2z"/>
<path d="M84 190.6h6.8zM84 190.7h6.1zM83.9 190.8h5.5zM83.8 190.8h4.9zM83.8 190.9h4.3zM83.7 191h3.7zM83.7 191.1h3zM83.6 191.2h2.4zM83.6 191.3h1.7zM83.5 191.3h1.2zM83.4 191.4h.6z"/>
</g>
<path d="M90.8 68.7v12.1zM90.8 181.5v12z" fill="none" stroke="#000" stroke-width="1"/>
<text font-size="15.6" x="102.4" y="269.5">Клапан</text>
<g font-size="14.6">
<text x="76" y="68.7">А</text>
<text x="76" y="201.8">А</text>
</g>
<g font-size="10.9">
<text x="79.5" y="9.3" transform="rotate(-180 79.5 9.3)">МЧ00.01.00.04</text>
<text x="121.5" y="248.2">МЧ00.01.00.04</text>
</g>
<text font-size="10.8" x="86.2" y="288.2">Бр05Ц5С5 ГОСТ 613-79</text>
<g font-size="8.5">
<text x="184.1" y="89.9">⌀54</text>
<text x="31.5" y="115.2" transform="rotate(-90 31.5 115.2)">⌀45</text>
<text x="41.8" y="115.2" transform="rotate(-90 41.8 115.2)">⌀26</text>
<text x="117.6" y="126.5" transform="rotate(-90 117.6 126.5)">⌀19</text>
<text x="127.3" y="128.9" transform="rotate(-90 127.3 128.9)">⌀45</text>
<text x="177" y="154.4">⌀5</text>
</g>
<g font-size="7.8">
<text x="158.4" y="72.3">А - А</text>
<text x="69.9" y="84.3">45</text>
<text x="135.1" y="90">M12</text>
<text x="73.6" y="106">15</text>
<text x="73.2" y="114.1">12</text>
<text x="56.5" y="128.3">1.6 x45°</text>
<text x="75.3" y="139.8">7</text>
<text x="65.1" y="156.3">38.5</text>
<text x="68.2" y="166.8">41</text>
<text x="177" y="163.6">2 отв.</text>
<text x="75.9" y="176.4">58</text>
<text x="193.1" y="267.3">1:1</text>
</g>
<g font-size="5.4">
<text x="12.6" y="46.3" transform="rotate(-90 12.6 46.3)">Перв. примен.</text>
<text x="12.6" y="103.4" transform="rotate(-90 12.6 103.4)">Справ. №</text>
<text x="12.6" y="176.1" transform="rotate(-90 12.6 176.1)">Подп. и дата</text>
<text x="12.6" y="205.2" transform="rotate(-90 12.6 205.2)">Инв. № дубл.</text>
<text x="12.6" y="230.9" transform="rotate(-90 12.6 230.9)">Взам. инв. №</text>
<text x="159.3" y="256.6">Лит.</text>
<text x="173.4" y="256.6">Масса</text>
<text x="188.3" y="256.6">Масштаб</text>
<text x="12.6" y="261.1" transform="rotate(-90 12.6 261.1)">Подп. и дата</text>
<text x="41.6" y="261.6">№ докум.</text>
<text x="63.9" y="261.6">Подп.</text>
<text x="21" y="266.6">Разраб.</text>
<text x="38" y="266.6">Белов</text>
<text x="21" y="271.6">Пров.</text>
<text x="38" y="271.6">Пузанова</text>
<text x="21" y="276.6">Т.контр.</text>
<text x="157.1" y="276.6">Лист</text>
<text x="178.3" y="276.6">Листов</text>
<text x="198.5" y="276.6">1</text>
<text x="21" y="286.6">Н.контр.</text>
<text x="7.5" y="292.5" transform="rotate(-90 7.5 292.5)">КОМПАС-3Dv23Учебнаяверсия©2024ООО&quot;АСКОН-Системыпроектирования&quot;, Россия. Всеправазащищены.</text>
<text x="12.6" y="290.2" transform="rotate(-90 12.6 290.2)">Инв. № подл.</text>
<text x="21" y="291.6">Утв.</text>
<text x="8.5" y="296.7">Недлякоммерческогоиспользования</text>
<text x="96" y="296.6">Копировал</text>
<text x="166" y="296.6">Формат</text>
<text x="186" y="296.6">A4</text>
</g>
<g font-size="5.3">
<text x="21.1" y="261.6">Изм.</text>
<text x="28.1" y="261.6">Лист</text>
<text x="76.1" y="261.6">Дата</text>
</g>
</svg>
